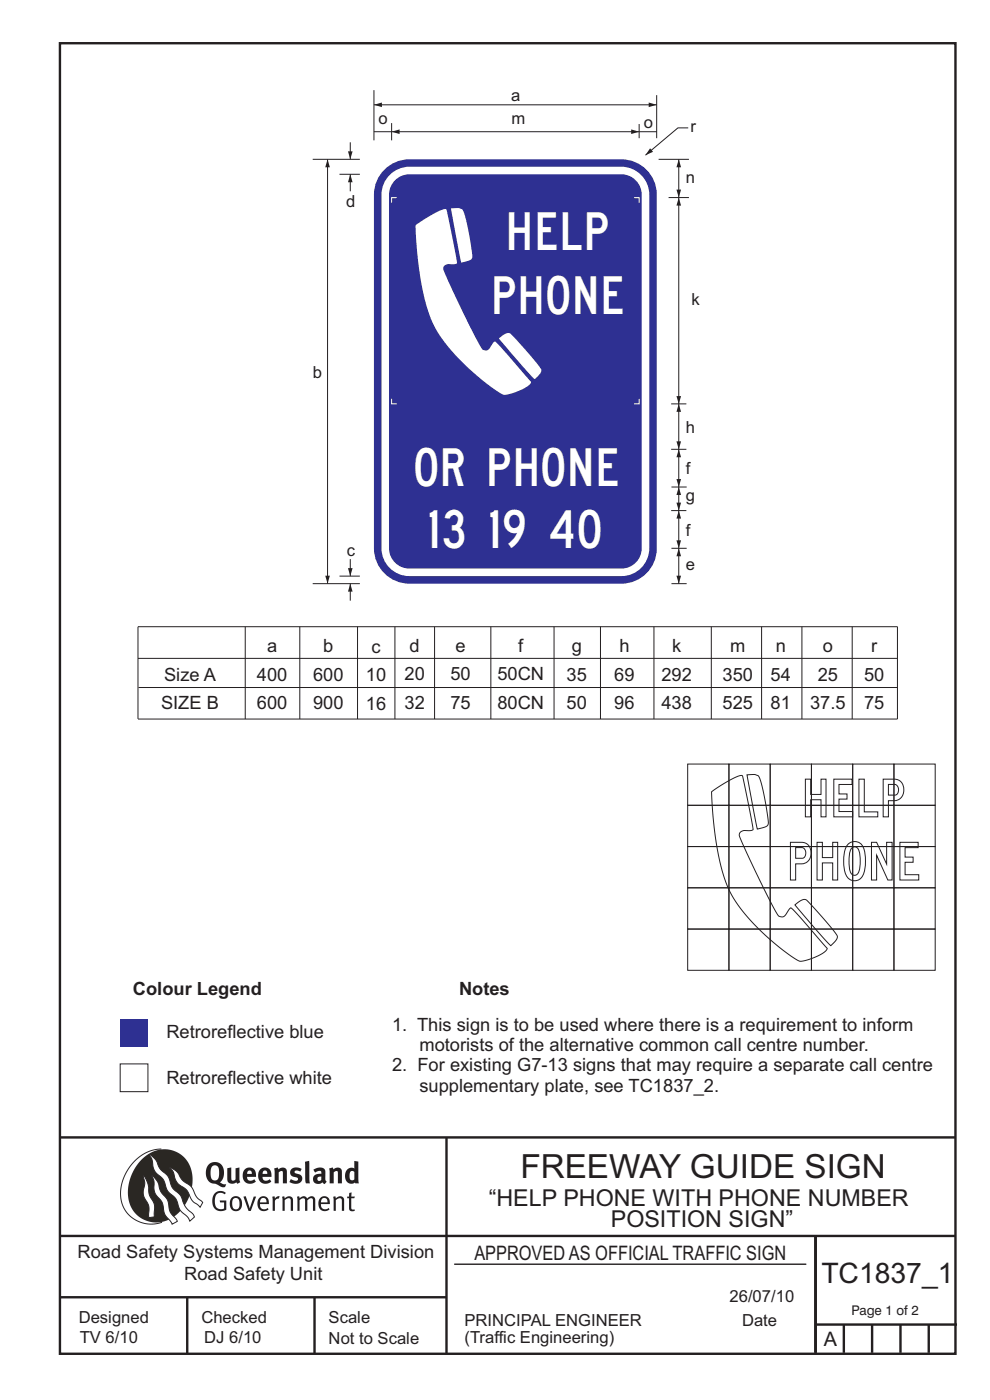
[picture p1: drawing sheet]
<svg xmlns="http://www.w3.org/2000/svg" width="210mm" height="297mm" viewBox="0 0 210 297" stroke-linecap="round" stroke-linejoin="round" font-family="sans-serif">
<g fill="none" stroke="#231f20" stroke-width=".51">
<path d="M12.7 9.2h190v278h-190zM12.7 241.3h190M94.7 241.4v45.8M12.7 275.2h82M12.7 262.2h190.1M39.7 275.2v12M66.7 275.2v12M173 262.1v24.8M173 281h30M179 281v6M185 281v6M191 281v6"/>
<path d="M197 281v6"/>
</g>
<path d="M96.4 268.2h74.6" fill="none" stroke="#231f20" stroke-width=".21"/>
<path d="M34.2 243.7a9.5 9.5 0 0 0-8.6 10.5 6.5 6.5 0 0 0 8.8 5.1" fill="none" stroke="#2a2723" stroke-width=".21"/>
<path d="M30.1 245.9a6.1 6.1 0 0 1 7.3-1.6 6.1 6.1 0 0 1 3.4 6.7 8.8 8.8 0 0 1-7.2 8.3 6.1 6.1 0 0 1-6.4-7.5 10.5 10.5 0 0 1 2.9-5.9z" fill-rule="evenodd" fill="#2a2723"/>
<g fill="#fff" stroke="#2a2723" stroke-width=".21">
<path d="M30.4 249.4l.3 .3 .6 1.2 .4 2.5 1 2 .1 2.7-1.2 .2-.1-2.5-.9-1.8-.2-.7 .3-2.4z" fill-rule="evenodd"/>
<path d="M36 247.7l.5 .2 .9 .5 1.3 1.9 1.9 1.5 1.1 2.1 1.3 1.2-.6 1-1.6-1.4-1.2-2.3-1.9-1.4-.6-.9-.4-1.5z" fill-rule="evenodd"/>
<path d="M31.6 244.9l.4 .2 .9 .8 1.1 2 1.6 1.6 1 2.4 1.6 1.6 1.2 2.6 1.6 1.6 .2 .5-.9 .8-.5-.9-1.6-1.5-1-2.4-1.7-1.6-.9-2.4-1.7-1.7-.4-1-.3-1.6z" fill-rule="evenodd"/>
<path d="M32.2 249.4l.5 .3 .7 1 .7 2.1 1.5 1.9 .5 2.4 1.5 1.8v.2l-1.1 .6-1.6-2.1-.6-2.6-1.4-1.9-.2-.9-.1-1.7z" fill-rule="evenodd"/>
</g>
<g fill="#231f20">
<path d="M45.6 253.1l.5-.3 .7-.2 .6 .1 .5 .3-.2 .4-.9-.4-.8 .3-.3 .6-.1 1.1 .1 .7 .3 .5 .5 .3h.6l.4-.2v-1.2h-.8l-.1-.4h1.4v1.9l-.7 .3h-.8l-.6-.2-.5-.5-.3-.8-.1-.9 .2-.8z" fill-rule="evenodd"/>
<path d="M49.5 254.3l.7-.2 .5 .5 .1 1.3-.2 .4-.3 .2h-.5l-.4-.4-.1-1.1zM49.2 254.1l-.5 1 .3 1.2 .7 .6 1-.1 .4-.4 .2-.6v-.8l-.2-.6-.3-.4-.5-.2h-.6z" fill-rule="evenodd"/>
<path d="M51.6 253.8l.5-.1 .9 2.6 .8-2.5h.5l-1.1 3.1h-.5z" fill-rule="evenodd"/>
<path d="M55.4 254.3l.4-.2 .4 .1 .3 .3v.6h-1.4zM55.1 254.1l-.5 .9v.7l.3 .7 .4 .3 .5 .2 1.1-.3 .1-.1-.2-.3-.6 .3-.7-.1-.3-.3-.1-.6v-.1h1.9l-.2-1.2-.8-.5-.5 .1z" fill-rule="evenodd"/>
<path d="M57.7 253.9l.5-.2 .1 .5 .4-.4h.6l-.2 .5h-.4l-.4 .4v2.2h-.5z" fill-rule="evenodd"/>
<path d="M59.8 253.9l.5-.1a.24 .24 0 0 0 .1 .4 .24 .24 0 0 0 .3-.3l.8-.1 .6 .4 .1 2.7h-.5v-2.4l-.2-.2-.3-.1-.8 .4v2.3h-.5z" fill-rule="evenodd"/>
<path d="M63 253.9l.5-.1a.24 .24 0 0 0 .1 .3 .24 .24 0 0 0 .3-.2l.6-.2 .5 .3a.23 .23 0 0 0 .2 .2 .23 .23 0 0 0 .2-.2l.8-.2 .6 .4 .1 2.7h-.5v-2.4l-.1-.2-.3-.1-.8 .4v2.3h-.5v-2.4l-.1-.2-.3-.1-.8 .4v2.3h-.4z" fill-rule="evenodd"/>
<path d="M68.3 254.3l.5-.2 .4 .1 .3 .9h-1.4zM68 254.1l-.5 .9 .1 .7 .2 .7 .4 .3 .4 .2 1.1-.2 .2-.2-.2-.3-.6 .3-.7-.1-.3-.4v-.6h1.9l-.2-1.1-.4-.4-.5-.2-.5 .1z" fill-rule="evenodd"/>
<path d="M70.6 253.9l.5-.1a.24 .24 0 0 0 .2 .4 .24 .24 0 0 0 .3-.3l.8-.1 .5 .4 .1 2.7h-.5v-2.4l-.1-.2-.3-.1-.9 .4v2.3h-.4z" fill-rule="evenodd"/>
<path d="M74.1 253.1l.5-.2-.1 .9h.8l-.2 .4h-.6v2.1l.2 .3 .5-.1 .1 .3-.3 .1h-.6l-.3-.4-.1-2.3h-.4v-.4h.4z" fill-rule="evenodd"/>
<path d="M45 247.4l.4-.2h.4l.6 .6v1.8l-.2 .5-.3 .3-.8-.1-.3-.5-.1-1.5zM44.3 247l-.4 .6-.2 .9v.9l.4 .9 .6 .6 1 .2 1.6 .8 .4-.1 .3-.6h-.6l-.8-.4 .7-.9 .2-1.5a1.91 1.91 0 0 0-1.1-1.7 1.91 1.91 0 0 0-2.1 .3z" fill-rule="evenodd"/>
<path d="M48.2 247.8l.9-.2v2.5l.1 .3 .3 .1 .5-.4v-2.3l.8-.1v2.5l.2 .6-.7 .2a.39 .39 0 0 0-.7 .1l-.8-.1-.5-.4z" fill-rule="evenodd"/>
<path d="M52.6 248.4l.3-.1 .3 .1 .2 .6h-1zM51.9 248l-.3 .5-.1 .8 .1 .7 .3 .6 .5 .4 .6 .1 .7-.1 .6-.3-.4-.6-.4 .3-.5 .1-.4-.2-.2-.4v-.3h1.9l-.1-1-.3-.6-1-.3h-.5z" fill-rule="evenodd"/>
<path d="M55.9 248.4l.3-.1 .3 .1 .2 .6h-1zM55.2 248l-.3 .6-.1 .8 .1 .7 .3 .5 .5 .4 .6 .1 .7-.1 .5-.3-.3-.6-.6 .3h-.5l-.4-.5v-.3h1.9l-.1-.9-.3-.7-.5-.2-.5-.1h-.5z" fill-rule="evenodd"/>
<path d="M58.1 247.9l.8-.3 .1 .5 1-.4 .7 .3 .1 .5 .1 2.5h-.9v-2.2l-.2-.4-.7 .3v2.3h-.8z" fill-rule="evenodd"/>
<path d="M61.8 248l.9-.4 1.3 .3-.3 .6-.9-.2-.3 .2 .1 .3 1 .4 .4 .4 .1 .7-.5 .6-1 .2-1.2-.4 .3-.6 1 .4 .3-.1 .2-.2-.1-.4-1-.2-.4-.3-.2-.7z" fill-rule="evenodd"/>
<path d="M67.4 249.7l.8-.1-.1 .7-.3 .2h-.3l-.2-.4zM66.5 248.1l.3 .6 .8-.3 .5 .1a.35 .35 0 0 1 0 .5 .35 .35 0 0 1-.5 0l-1 .4-.2 .9 .2 .5 .3 .2 1.1 .1a.49 .49 0 0 1 .8 .1l.5-.5-.3-.4v-1.8l-.2-.5-.4-.3h-.6z" fill-rule="evenodd"/>
<path d="M69.8 247.9l.8-.3 .1 .5 1-.4 .7 .3 .1 .5v2.5h-.8v-2.3l-.3-.3-.6 .3v2.3h-.9z" fill-rule="evenodd"/>
<path d="M74.4 248.5l.3-.1 .5 .2v1.6l-.4 .2-.4-.1-.2-.3v-1zM75.1 246.3v1.2a.19 .19 0 0 1 0 .3 .19 .19 0 0 1-.3-.1l-.8 .1-.6 .6-.2 .8 .1 1.1 .3 .5 .6 .3h.6l.5-.3 .1 .2h.7l-.1-4.6z" fill-rule="evenodd"/>
<path d="M64.7 246.4l.9-.2 .1 4.8h-.8l-.1-.3z" fill-rule="evenodd"/>
</g>
<path d="M25.5 225.7h5.9v5.9h-5.9z" fill-rule="evenodd" fill="#fff" stroke="#231f20" stroke-width=".21"/>
<path d="M25.5 216.1h5.9v5.9h-5.9z" fill-rule="evenodd" fill="#2e3092"/>
<path d="M79.3 22.2h60M135.6 26.3v3M139.3 20.2v9.1" fill="none" stroke="#231f20" stroke-width=".21"/>
<g fill="#231f20">
<path d="M79.3 22.2l1.7-.5v1z"/>
<path d="M137.6 21.7l1.7 .5-1.7 .5z"/>
</g>
<path d="M135.6 27.9h3.7M144 85.7v9.6" fill="none" stroke="#231f20" stroke-width=".21"/>
<g fill="#231f20">
<path d="M143.5 93.6h1l-.5 1.7z"/>
<path d="M144 85.7l.5 1.7h-1z"/>
</g>
<path d="M146 27.1h-2.2l-6.9 5.8M142.4 103.3h3.2" fill="none" stroke="#231f20" stroke-width=".21"/>
<path d="M137.9 31.5l.6 .7-1.6 .7z" fill="#231f20"/>
<path d="M84 38a4.3 4.3 0 0 1 2.8-1h45a4.3 4.3 0 0 1 4.3 4.3v75a4.3 4.3 0 0 1-4.3 4.3h-45a4.3 4.3 0 0 1-4.3-4.3v-75a4.3 4.3 0 0 1 1.5-3.3zM82.7 37.1a5.9 5.9 0 0 1 4.1-1.7h45a5.9 5.9 0 0 1 5.9 5.9v75a5.9 5.9 0 0 1-5.9 5.9h-45a5.9 5.9 0 0 1-5.9-5.9v-75a5.9 5.9 0 0 1 1.8-4.2zM81.2 36.4a7.5 7.5 0 0 1 5.6-2.6h45a7.5 7.5 0 0 1 7.5 7.5v75a7.5 7.5 0 0 1-7.5 7.5h-45a7.5 7.5 0 0 1-7.5-7.5v-75a7.5 7.5 0 0 1 1.9-4.9z" fill-rule="evenodd" fill="#2e3092"/>
<path d="M144 95.3v8M142.4 108.3h3.2M142.4 116.3h3.2" fill="none" stroke="#231f20" stroke-width=".21"/>
<g fill="#231f20">
<path d="M144 95.3l.5 1.7h-1z"/>
<path d="M143.5 101.6h1l-.5 1.7z"/>
</g>
<path d="M144 116.3v7.5" fill="none" stroke="#231f20" stroke-width=".21"/>
<g fill="#231f20">
<path d="M143.5 122.1h1l-.5 1.7z"/>
<path d="M144 116.3l.5 1.7h-1z"/>
</g>
<path d="M144 108.3v8" fill="none" stroke="#231f20" stroke-width=".21"/>
<g fill="#231f20">
<path d="M144 108.3l.5 1.7h-1z"/>
<path d="M143.5 114.6h1l-.5 1.7z"/>
</g>
<path d="M144 103.3v5" fill="none" stroke="#231f20" stroke-width=".21"/>
<g fill="#231f20">
<path d="M144 103.3l.5 1.7h-1z"/>
<path d="M143.5 106.6h1l-.5 1.7z"/>
</g>
<path d="M79.3 27.9h56.3M83.1 26.1v3.7" fill="none" stroke="#231f20" stroke-width=".21"/>
<g fill="#231f20">
<path d="M83.1 27.9l1.7-.4v.9z"/>
<path d="M133.9 27.5l1.7 .4-1.7 .5z"/>
</g>
<path d="M142.4 95.3h3.2" fill="none" stroke="#231f20" stroke-width=".21"/>
<path d="M84.1 41.9h-1v1.1M134.5 41.9h1.1v1.1M83.1 84.6v1.1h1M135.6 84.6v1.1h-1.1" fill="none" stroke="#fff" stroke-width=".21"/>
<path d="M88.1 47.8l2.4-1.6a9.9 9.9 0 0 1 4.1-1.8l2.3 11a.53 .53 0 0 1-.2 .6 .53 .53 0 0 1-.5 .1h-1.5l-.5 .3-.2 .5a140.7 140.7 0 0 0 7.4 15.7l.5 .8a1.07 1.07 0 0 0 .9 .9h.5l.3-.1 1.3-1.8a42.9 42.9 0 0 1 5.7 6.3l1.7 1.9a.67 .67 0 0 1 .3 .7 .67 .67 0 0 1-.6 .5l-2.1 1.2a5.8 5.8 0 0 1-3.3 .6 46.1 46.1 0 0 1-14.2-13.8 42.9 42.9 0 0 1-3.8-15.3zM95.6 44.2l1.5-.1a1.38 1.38 0 0 1 1.3 .9l.7 2.8 .7 3.9a6.2 6.2 0 0 1 .3 3.1l-.6 .5-1.7 .4zM105.8 71.8l1.4-1a1.06 1.06 0 0 1 1.5 .4l1.4 1.5a36.4 36.4 0 0 1 4.7 5.8l-.4 .9-1.1 1z" fill-rule="evenodd" fill="#fff"/>
<path d="M144 41.9v43.8M142.4 85.7h3.2" fill="none" stroke="#231f20" stroke-width=".21"/>
<g fill="#231f20">
<path d="M143.5 84h1l-.5 1.7z"/>
<path d="M144 41.9l.5 1.7h-1z"/>
</g>
<path d="M144 33.8v8.1M141.8 41.9h4.3" fill="none" stroke="#231f20" stroke-width=".21"/>
<g fill="#231f20">
<path d="M143.5 40.2h1l-.5 1.7z"/>
<path d="M144 33.8l.5 1.7h-1z"/>
</g>
<path d="M69.5 33.8v90M139.7 33.8h6.4" fill="none" stroke="#231f20" stroke-width=".21"/>
<g fill="#231f20">
<path d="M69 122.1h1l-.5 1.7z"/>
<path d="M69.5 33.8l.5 1.7h-1z"/>
</g>
<path d="M66.3 33.8h10M72 37h4.3M74.3 118.6v3.6M66.3 123.8h10M72 122.2h4.3" fill="none" stroke="#231f20" stroke-width=".21"/>
<path d="M73.8 120.5h1l-.5 1.7z" fill="#231f20"/>
<path d="M74.3 30.2v3.6" fill="none" stroke="#231f20" stroke-width=".21"/>
<path d="M73.8 32.1h1l-.5 1.7z" fill="#231f20"/>
<path d="M74.3 123.8v3.6" fill="none" stroke="#231f20" stroke-width=".21"/>
<path d="M74.3 123.8l.5 1.7h-1z" fill="#231f20"/>
<path d="M74.3 37v3.6" fill="none" stroke="#231f20" stroke-width=".21"/>
<path d="M74.3 37l.5 1.7h-1z" fill="#231f20"/>
<g fill="none" stroke="#231f20" stroke-width=".21">
<path d="M79.3 19.1v10.7M29.3 132.9h161.1v19.6h-161.1zM29.3 139.7h161.1M52 132.9v19.6M63.6 132.9v19.6M75.8 132.9v19.6M83.8 132.9v19.6M92.2 132.9v19.6M104.1 132.9v19.6M117.5 132.9v19.6M127.4 132.9v19.6M138.7 132.9v19.6"/>
<path d="M142.4 123.8h3.2M150.9 132.9v19.6M161.5 132.9v19.6M170.1 132.9v19.6M180.8 132.9v19.6M29.4 145.8h161M145.9 162.1h8.7v8.7h-8.7zM145.9 170.8h8.7v8.8h-8.7zM145.9 179.6h8.7v8.7h-8.7zM150.9 168l2.4-1.7a9.9 9.9 0 0 1 4.1-1.8l2.3 11.1a.53 .53 0 0 1-.2 .5 .53 .53 0 0 1-.5 .1h-1.5l-.5 .4-.2 .4a140.7 140.7 0 0 0 7.4 15.7l.5 .9a1.07 1.07 0 0 0 .9 .9h.5l.3-.2 1.3-1.7a42.9 42.9 0 0 1 5.7 6.3l1.7 1.9a.67 .67 0 0 1 .3 .7 .67 .67 0 0 1-.6 .5l-2.2 1.1a5.8 5.8 0 0 1-3.2 .7 46.1 46.1 0 0 1-14.2-13.9 42.9 42.9 0 0 1-3.8-15.2zM154.6 162.1h8.8v8.7h-8.8zM154.6 170.8h8.8v8.8h-8.8z"/>
<path d="M154.6 179.6h8.8v8.7h-8.8zM158.4 164.4l1.5-.1a1.38 1.38 0 0 1 1.3 .9l.7 2.8 .7 3.9a6.2 6.2 0 0 1 .3 3.1l-.6 .4-1.7 .5zM163.4 162.1h8.7v8.7h-8.7zM163.4 170.8h8.7v8.8h-8.7zM163.4 179.6h8.7v8.7h-8.7zM172.1 162.1h8.8v8.7h-8.8zM172.1 170.8h8.8v8.8h-8.8zM172.1 179.6h8.8v8.7h-8.8zM180.9 162.1h8.7v8.7h-8.7zM180.9 170.8h8.7v8.8h-8.7zM180.9 179.6h8.7v8.7h-8.7zM189.6 162.1h8.8v8.7h-8.8z"/>
<path d="M189.6 170.8h8.8v8.8h-8.8zM189.6 179.6h8.8v8.7h-8.8zM145.9 188.3h8.7v8.8h-8.7zM145.9 197.1h8.7v8.7h-8.7zM154.6 188.3h8.8v8.8h-8.8zM154.6 197.1h8.8v8.7h-8.8zM163.4 188.3h8.7v8.8h-8.7zM163.4 197.1h8.7v8.7h-8.7zM168.6 192l1.4-1a1.06 1.06 0 0 1 1.5 .4l1.4 1.4a36.4 36.4 0 0 1 4.7 5.8l-.4 1-1.1 .9zM172.1 188.3h8.8v8.8h-8.8zM172.1 197.1h8.8v8.7h-8.8zM180.9 188.3h8.7v8.8h-8.7z"/>
<path d="M180.9 197.1h8.7v8.7h-8.7zM189.6 188.3h8.8v8.8h-8.8zM189.6 197.1h8.8v8.7h-8.8z"/>
</g>
<g font-size="8" fill="#fff">
<text x="108" y="53.1">HELP</text>
<text x="104.9" y="66.5">PHONE</text>
<text x="88.1" y="103.2">OR PHONE</text>
<text x="91.2" y="116.2">13 19 40</text>
</g>
<g font-size="8" fill="#231f20">
<text x="170.8" y="173.3">HE</text>
<text x="182.2" y="173.3">LP</text>
<text x="167.6" y="186.7">P</text>
<text x="173.3" y="186.7">HON</text>
<text x="190.9" y="186.7">E</text>
</g>
<text font-size="7.1" fill="#231f20" x="110.4" y="249.9">FREEWAY GUIDE SIGN</text>
<text font-size="6" fill="#231f20" x="174.2" y="272.2">TC1837_1</text>
<g font-size="4.9" fill="#231f20">
<text x="103.7" y="255.8">“HELP PHONE WITH PHONE NUMBER</text>
<text x="129.6" y="260.3">POSITION SIGN”</text>
</g>
<g font-size="4.2" fill="#231f20">
<text x="100.6" y="267.2">APPROVED AS OFFICIAL TRAFFIC SIGN</text>
<text x="174.7" y="285.5">A</text>
</g>
<g font-size="3.9" fill="#231f20">
<text x="56.7" y="138.3">a</text>
<text x="68.6" y="138.3">b</text>
<text x="78.8" y="138.4">c</text>
<text x="86.9" y="138.2">d</text>
<text x="96.6" y="138.2">e</text>
<text x="109.9" y="138.2">f</text>
<text x="121.3" y="138.3">g</text>
<text x="131.4" y="138.3">h</text>
<text x="142.6" y="138.3">k</text>
<text x="154.9" y="138.3">m</text>
<text x="164.5" y="138.3">n</text>
<text x="174.5" y="138.3">o</text>
<text x="184.8" y="138.3">r</text>
<text x="34.8" y="144.4">Size A</text>
<text x="54.5" y="144.4">400</text>
<text x="66.4" y="144.4">600</text>
<text x="77.6" y="144.5">10</text>
<text x="85.8" y="144.3">20</text>
<text x="95.5" y="144.3">50</text>
<text x="105.5" y="144.3">50CN</text>
<text x="120.2" y="144.4">35</text>
<text x="130.3" y="144.4">69</text>
<text x="140.3" y="144.4">292</text>
<text x="153.3" y="144.4">350</text>
<text x="163.4" y="144.4">54</text>
<text x="173.4" y="144.4">25</text>
<text x="183.3" y="144.4">50</text>
<text x="34.2" y="150.5">SIZE B</text>
<text x="54.5" y="150.5">600</text>
<text x="66.4" y="150.5">900</text>
<text x="77.6" y="150.6">16</text>
<text x="85.8" y="150.4">32</text>
<text x="95.5" y="150.4">75</text>
<text x="105.5" y="150.4">80CN</text>
<text x="120.2" y="150.5">50</text>
<text x="130.3" y="150.5">96</text>
<text x="140.3" y="150.5">438</text>
<text x="153.3" y="150.5">525</text>
<text x="163.4" y="150.5">81</text>
<text x="171.8" y="150.5">37.5</text>
<text x="183.3" y="150.5">75</text>
<text x="28.2" y="211.1">Colour Legend</text>
<text x="97.4" y="211.1">Notes</text>
<text x="35.3" y="220.2">Retroreflective blue</text>
<text x="83.2" y="218.6">1. This sign is to be used where there is a requirement to inform</text>
<text x="83.2" y="227.3">2. For existing G7-13 signs that may require a separate call centre</text>
<text x="89" y="222.9">motorists of the alternative common call centre number.</text>
<text x="35.3" y="229.9">Retroreflective white</text>
<text x="89" y="231.6">supplementary plate, see TC1837_2.</text>
<text x="16.4" y="266.8">Road Safety Systems Management Division</text>
<text x="39.1" y="271.5">Road Safety Unit</text>
</g>
<g font-size="3.5" fill="#231f20">
<text x="108.4" y="21.5">a</text>
<text x="80.3" y="26.4">o</text>
<text x="108.5" y="26.4">m</text>
<text x="136.5" y="27.2">o</text>
<text x="146.4" y="27.9">r</text>
<text x="145.5" y="38.8">n</text>
<text x="73.4" y="44">d</text>
<text x="146.6" y="64.8">k</text>
<text x="66.3" y="80.1">b</text>
<text x="145.5" y="91.8">h</text>
<text x="145.5" y="100.6">f</text>
<text x="145.5" y="106.4">g</text>
<text x="145.5" y="113.6">f</text>
<text x="73.5" y="118">c</text>
<text x="145.5" y="121">e</text>
<text x="16.7" y="280.6">Designed</text>
<text x="42.7" y="280.6">Checked</text>
<text x="69.7" y="280.6">Scale</text>
<text x="98.5" y="281.3">PRINCIPAL ENGINEER</text>
<text x="154.7" y="276.2">26/07/10</text>
<text x="157.4" y="281.2">Date</text>
<text x="16.9" y="284.8">TV 6/10</text>
<text x="43.3" y="284.8">DJ 6/10</text>
<text x="69.7" y="285.2">Not to Scale</text>
<text x="98.5" y="284.8">(Traffic Engineering)</text>
</g>
<text font-size="2.8" fill="#231f20" x="180.6" y="279">Page 1 of 2</text>
</svg>
